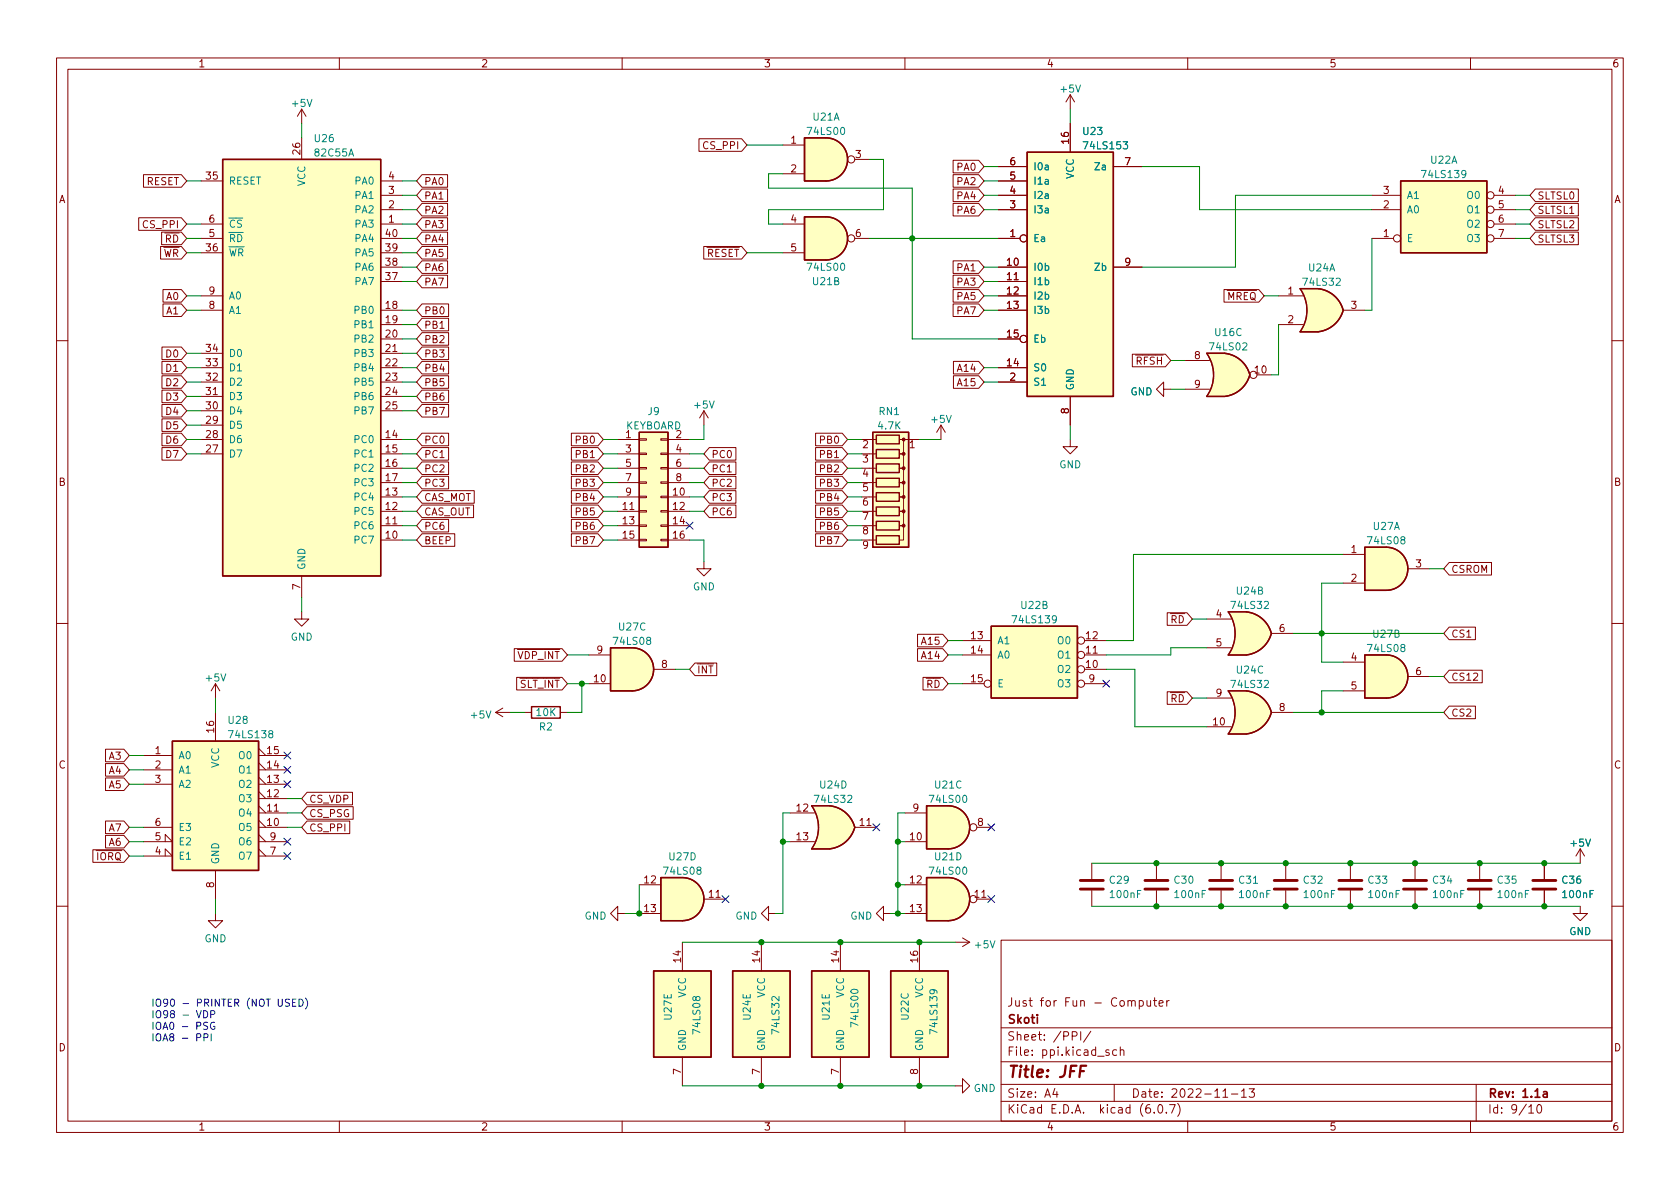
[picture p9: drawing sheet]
<svg xmlns="http://www.w3.org/2000/svg" width="297mm" height="210mm" viewBox="0 0 297 210" stroke-linecap="round" stroke-linejoin="round" font-family="sans-serif">
<g fill="none" stroke="#840000" stroke-width=".18">
<path d="M10 10.2h277v190.1h-277zM12 12.2h273v186.1h-273zM53.3 19.3v2.5M53.3 19.3l-.7 1.3M53.3 19.3l.8 1.3M60 10.2v2M110 10.2v2M160 10.2v2M189.2 16.8l-.7 1.2M189.2 16.8v2.5M189.2 16.8l.8 1.2M210 10.2v2"/>
<path d="M260 10.2v2M24.5 38.5h7.6l.9 1.1-.9 1.1h-7.6zM25.4 30.9h6.7l.9 1.1-.9 1.1h-6.7zM35.6 39.6h3.8M35.6 32h3.8M53.3 24.4v3.8M67.3 39.6h3.8M67.3 37.1h3.8M67.3 34.5h3.8M67.3 32h3.8M74.6 38.5h4.5v2.2h-4.5l-.9-1.1zM74.6 36h4.5v2.2h-4.5l-.9-1.1z"/>
<path d="M74.6 33.4h4.5v2.2h-4.5l-.9-1.1zM74.6 30.9h4.5v2.2h-4.5l-.9-1.1zM123.6 24.5h7.5l1 1.1-1 1.2h-7.5zM138.4 39.6h3.8M138.4 25.6h3.8M138.4 30.7h3.8M151.1 28.2h2.6M168.5 36h4.5l1 1.1-1 1.1h-4.5zM168.5 30.9h4.5l1 1.1-1 1.1h-4.5zM168.5 33.4h4.5l1 1.1-1 1.1h-4.5zM168.5 28.3h4.5l1 1.2-1 1.1h-4.5zM176.5 37.1h5.1"/>
<path d="M176.5 34.5h5.1M176.5 32h5.1M176.5 29.5h5.1M189.2 21.8v5.1M196.8 29.5h5.1M242.6 37.1h5M242.6 34.5h5M264.2 39.6h3.8M264.2 37.1h3.8M264.2 34.5h3.8M271.5 33.4h7.6v2.2h-7.6l-1-1.1zM271.5 38.5h7.6v2.2h-7.6l-1-1.1z"/>
<path d="M271.5 36h7.6v2.2h-7.6l-1-1.1zM28.4 43.6h3.7l.9 1.1-.9 1.1h-3.7zM28.6 41h3.5l.9 1.2-.9 1.1h-3.5zM28.8 53.7h3.3l.9 1.2-.9 1.1h-3.3zM28.8 51.2h3.3l.9 1.1-.9 1.1h-3.3zM35.6 52.3h3.8M35.6 54.9h3.8M35.6 44.7h3.8M35.6 42.2h3.8M67.3 57.4h3.8M67.3 54.9h3.8M67.3 59.9h3.8"/>
<path d="M67.3 44.7h3.8M67.3 49.8h3.8M67.3 47.2h3.8M67.3 42.2h3.8M74.6 58.8h4.7v2.2h-4.7l-.9-1.1zM74.6 41h4.5v2.3h-4.5l-.9-1.1zM74.6 56.3h4.7v2.2h-4.7l-.9-1.1zM74.6 53.7h4.7v2.3h-4.7l-.9-1.1zM74.6 46.1h4.5v2.2h-4.5l-.9-1.1zM74.6 43.6h4.5v2.2h-4.5l-.9-1.1zM74.6 48.7h4.5v2.2h-4.5l-.9-1.1zM124.4 43.6h6.7l1 1.1-1 1.1h-6.7z"/>
<path d="M138.4 44.7h3.8M151.1 42.2h2.6M168.5 51.2h4.5l1 1.1-1 1.1h-4.5zM168.5 48.7h4.5l1 1.1-1 1.1h-4.5zM168.5 53.7h4.5l1 1.2-1 1.1h-4.5zM168.5 46.1h4.5l1 1.1-1 1.1h-4.5zM176.5 52.3h5.1M176.5 54.9h5.1M176.5 59.9h3.8M176.5 49.8h5.1M176.5 47.2h5.1M176.5 42.2h3.8"/>
<path d="M196.8 47.2h5.1M216.4 51.2h6.2l.9 1.1-.9 1.1h-6.2zM226.1 52.3h4.3M226.1 57.4h4.3M233 51h-3.1a6.6 6.6 0 0 1 0 7.7h3.1M237.5 54.9h3.8M242.6 42.2h3.8M264.2 42.2h3.8M271.5 41h7.6v2.3h-7.6l-1-1.1zM10 60.2h2M28.6 66.4h3.5l.9 1.2-.9 1.1h-3.5zM28.6 71.5h3.5l.9 1.1-.9 1.1h-3.5z"/>
<path d="M28.6 63.9h3.5l.9 1.1-.9 1.1h-3.5zM28.6 69h3.5l.9 1.1-.9 1.1h-3.5zM28.6 61.4h3.5l.9 1.1-.9 1.1h-3.5zM28.6 76.6h3.5l.9 1.1-.9 1.1h-3.5zM28.6 74.1h3.5l.9 1.1-.9 1.1h-3.5zM28.6 79.1h3.5l.9 1.2-.9 1.1h-3.5zM35.6 77.7h3.8M35.6 62.5h3.8M35.6 65h3.8M35.6 67.6h3.8M35.6 70.1h3.8M35.6 72.6h3.8"/>
<path d="M35.6 75.2h3.8M67.3 77.7h3.8M67.3 62.5h3.8M67.3 65h3.8M67.3 67.6h3.8M67.3 70.1h3.8M67.3 72.6h3.8M74.6 71.5h4.7v2.2h-4.7l-.9-1.1zM74.6 79.1h4.7v2.3h-4.7l-.9-1.1zM74.6 61.4h4.7v2.2h-4.7l-.9-1.1zM74.6 63.9h4.7v2.2h-4.7l-.9-1.1zM74.6 66.4h4.7v2.3h-4.7l-.9-1.1z"/>
<path d="M74.6 69h4.7v2.2h-4.7l-.9-1.1zM74.6 76.6h4.7v2.2h-4.7l-.9-1.1zM101 79.1h4.7l1 1.2-1 1.1h-4.7zM101 76.6h4.7l1 1.1-1 1.1h-4.7zM109.2 77.7h3.8M113 77.6h1.3v.2h-1.3zM116.8 77.6h1.3v.2h-1.3zM118.1 77.7h3.8M124.5 72.6l-.8 1.3M124.5 72.6v2.6M124.5 72.6l.7 1.3M125.4 79.1h4.7v2.3h-4.7l-.9-1.1z"/>
<path d="M144.2 79.1h4.7l1 1.2-1 1.1h-4.7zM144.2 76.6h4.7l1 1.1-1 1.1h-4.7zM153.7 77.7h1.2M159 77.7h.8v2.6h-.8h.8v2.5h-.8h.8v2.5h-.8h.8v2.6h-.8h.8v2.5h-.8h.8v2.6h-.8h.8v2.5h-.8M160 77.7h2.6M166.4 75.2l-.8 1.2M166.4 75.2v2.5M166.4 75.2l.7 1.2M168.6 63.9h4.4l1 1.1-1 1.1h-4.4zM168.6 66.4h4.4l1 1.2-1 1.1h-4.4zM176.5 65h5.1M176.5 67.6h5.1"/>
<path d="M189.2 77.7v1.3h1.3l-1.3 1.3-1.2-1.3h1.2M189.2 70.1v5.1M200.2 62.6h5.9l.9 1.1-.9 1.2h-5.9zM205.7 68.8v-1.2l-1.2 1.2 1.2 1.3v-1.3h1.3M209.5 63.7h4.4M209.5 68.8h4.4M216.5 62.5h-3.1a6.6 6.6 0 0 1 0 7.6h3.1M222.2 66.3h2.6M285 60.2h2M35.6 80.3h3.8M67.3 87.9h3.8M67.3 90.4h3.8"/>
<path d="M67.3 93h3.8M67.3 95.5h3.8M67.3 80.3h3.8M67.3 82.8h3.8M67.3 85.3h3.8M74.6 86.8h9.3v2.2h-9.3l-.9-1.1zM74.6 89.3h9.1v2.2h-9.1l-.9-1.1zM74.6 81.7h4.7v2.2h-4.7l-.9-1.1zM74.6 91.8h4.7v2.3h-4.7l-.9-1.1zM74.6 84.2h4.7v2.2h-4.7l-.9-1.1zM74.6 94.4h5.8v2.2h-5.8l-.9-1.1zM101 91.8h4.7l1 1.2-1 1.1h-4.7z"/>
<path d="M101 94.4h4.7l1 1.1-1 1.1h-4.7zM101 81.7h4.7l1 1.1-1 1.1h-4.7zM101 89.3h4.7l1 1.1-1 1.1h-4.7zM101 84.2h4.7l1 1.1-1 1.1h-4.7zM101 86.8h4.7l1 1.1-1 1.1h-4.7zM109.2 87.9h3.8M109.2 90.4h3.8M109.2 93h3.8M109.2 95.5h3.8M109.2 80.3h3.8M109.2 82.8h3.8M109.2 85.3h3.8"/>
<path d="M113 95.4h1.3v.2h-1.3zM113 92.8h1.3v.3h-1.3zM113 90.3h1.3v.2h-1.3zM113 87.8h1.3v.2h-1.3zM113 85.2h1.3v.3h-1.3zM113 82.7h1.3v.2h-1.3zM113 80.1h1.3v.3h-1.3zM116.8 95.4h1.3v.2h-1.3zM116.8 92.8h1.3v.3h-1.3zM116.8 90.3h1.3v.2h-1.3zM116.8 87.8h1.3v.2h-1.3zM116.8 85.2h1.3v.3h-1.3z"/>
<path d="M116.8 82.7h1.3v.2h-1.3zM116.8 80.1h1.3v.3h-1.3zM118.1 87.9h3.8M118.1 90.4h3.8M118.1 93h3.8M118.1 95.5h3.8M118.1 80.3h3.8M118.1 82.8h3.8M118.1 85.3h3.8M124.5 99.3v1.3h1.2l-1.2 1.2-1.3-1.2h1.3M125.4 89.3h4.7v2.2h-4.7l-.9-1.1zM125.4 84.2h4.7v2.2h-4.7l-.9-1.1z"/>
<path d="M125.4 81.7h4.7v2.2h-4.7l-.9-1.1zM125.4 86.8h4.7v2.2h-4.7l-.9-1.1zM144.2 94.4h4.7l1 1.1-1 1.1h-4.7zM144.2 81.7h4.7l1 1.1-1 1.1h-4.7zM144.2 89.3h4.7l1 1.1-1 1.1h-4.7zM144.2 91.8h4.7l1 1.2-1 1.1h-4.7zM144.2 86.8h4.7l1 1.1-1 1.1h-4.7zM144.2 84.2h4.7l1 1.1-1 1.1h-4.7zM153.7 87.9h1.2M153.7 90.4h1.2M153.7 93h1.2M153.7 95.5h1.2"/>
<path d="M153.7 80.3h1.2M153.7 82.8h1.2M153.7 85.3h1.2M237.5 98h3.8M256.2 99.5h7.5v2.2h-7.5l-.9-1.1zM10 110.2h2M53.3 108.2v1.3h1.3l-1.3 1.2-1.2-1.2h1.2M53.3 101.8v3.9M90.9 114.7h8.5l.9 1.1-.9 1.1h-8.5zM91.3 119.8h8.1l.9 1.1-.9 1.1h-8.1zM104.1 115.8h3.8M115.6 118.4h3.8"/>
<path d="M122.9 117.2h3.8v2.3h-3.8l-1-1.1zM162.2 112.2h4.5l.9 1.1-.9 1.1h-4.5zM162.2 114.7h4.5l.9 1.1-.9 1.1h-4.5zM163.2 119.8h3.5l.9 1.1-.9 1.1h-3.5zM170.2 115.8h5.1M170.2 113.3h5.1M191.8 118.4h3.8M191.8 115.8h3.8M191.8 113.3h3.8M206.4 108.4h3.5l.9 1.1-.9 1.1h-3.5zM213.4 109.5h4.3M213.4 114.5h4.3"/>
<path d="M220.3 108.2h-3.1a6.6 6.6 0 0 1 0 7.6h3.1M224.8 112h3.8M237.5 117.1h3.8M237.5 103.1h3.8M248.9 119.6h3.8M248.9 100.6h3.8M256.2 118.5h5.9v2.2h-5.9l-.9-1.1zM256.2 110.9h4.7v2.2h-4.7l-.9-1.1zM285 110.2h2M18.7 135h3.2l1 1.1-1 1.1h-3.2zM18.7 132.5h3.2l1 1.1-1 1.1h-3.2zM18.7 137.6h3.2l1 1.1-1 1.1h-3.2z"/>
<path d="M25.4 133.6h5.1M25.4 138.7h5.1M25.4 136.1h5.1M38.1 120.9l-.8 1.3M38.1 120.9v2.5M38.1 126v5.1M38.1 120.9l.8 1.3M45.7 133.6h5.1M45.7 139.9l1.3 1.3M45.7 138.7h5.1M45.7 137.4l1.3 1.3M45.7 136.1h5.1"/>
<path d="M45.7 134.9l1.3 1.2M45.7 132.3l1.3 1.3M87.6 126h2.6M87.6 126l1.3 .7M88.9 125.2l-1.3 .8M92.7 126h1.3M99.1 126h1.2M104.1 120.9h3.8M170.2 120.9h3.8M191.8 120.9h3.8M206.4 122.3h3.5l.9 1.1-.9 1.1h-3.5zM213.4 128.5h4.3"/>
<path d="M213.4 123.4h4.3M220.3 122.2h-3.1a6.6 6.6 0 0 1 0 7.6h3.1M224.8 126h3.8M237.5 122.2h3.8M256.2 124.9h4.7v2.2h-4.7l-.9-1.1zM16.4 150.3h5.5l1 1.1-1 1.1h-5.5zM18.7 147.7h3.2l1 1.1-1 1.1h-3.2zM18.7 145.2h3.2l1 1.1-1 1.1h-3.2zM25.4 151.4h5.1l-1.3-1.3v1.3M25.4 148.8h5.1l-1.3-1.2v1.2M25.4 146.3h5.1M38.1 153.9v5.1"/>
<path d="M45.7 148.8h5.1M45.7 146.3h5.1M45.7 143.8h5.1M45.7 145l1.3 1.3M45.7 142.5l1.3 1.3M45.7 141.2h5.1M45.7 151.4h5.1M45.7 150.1l1.3 1.3M45.7 147.6l1.3 1.2M54.3 140.1h8v2.2h-8l-1-1.1zM54.3 145.2h7.5v2.2h-7.5l-1-1.1zM54.3 142.6h8.1v2.3h-8.1l-1-1.1z"/>
<path d="M113 156.5h3.8M124.5 159h3.8M139.7 148.8h4.3M139.7 143.8h4.3M146.7 142.5h-3.2a6.6 6.6 0 0 1 0 7.6h3.2M151.1 146.3h3.8M160 156.5h3.8M160 148.8h3.8M160 143.8h3.8M172.7 159h2.6M172.7 146.3h2.6M193 152.6v2.8"/>
<path d="M193 157.5v2.8M204.5 152.6v2.8M204.5 157.5v2.8M215.9 152.6v2.8M215.9 157.5v2.8M227.3 152.6v2.8M227.3 157.5v2.8M238.8 152.6v2.8M238.8 157.5v2.8M250.2 152.6v2.8M250.2 157.5v2.8M261.6 152.6v2.8"/>
<path d="M261.6 157.5v2.8M273 152.6v2.8M273 157.5v2.8M279.4 150.1l-.8 1.3M279.4 150.1v2.5M279.4 150.1l.8 1.3M10 160.2h2M38.1 161.5v1.3h1.3l-1.3 1.3-1.3-1.3h1.3M109.2 161.5v-1.2l-1.3 1.2 1.3 1.3v-1.3h1.3M113 161.5h3.8M120.6 166.6v5.1M134.6 166.6v5.1"/>
<path d="M135.9 161.5v-1.2l-1.3 1.2 1.3 1.3v-1.3h1.3M148.6 166.6v5.1M156.2 161.5v-1.2l-1.3 1.2 1.3 1.3v-1.3h1.3M160 161.5h3.8M162.6 166.6v5.1M168.9 166.6h2.5M170.2 165.9l1.2 .7M171.4 166.6l-1.2 .8M177 166.3h108v32h-108zM201.4 177l.5-.1 .2 .3v.4l-.1 .3h-.6M201.4 176.9v1.5M202.8 176.9l.1 1h.3l.2-.1"/>
<path d="M203.4 176.9v1M203.9 176.9h.6M204.1 176.4v1.3l.4 .2M204.9 177.4l.7-.1v-.3l-.5-.1-.2 .2 .1 .8h.6M206.3 176.9v1M206.7 176.9l-.3 .1-.1 .2M279.4 160.3v1.2h1.3l-1.3 1.3-1.3-1.3h1.3M285 160.2h2M60 198.3v2M110 198.3v2M120.6 186.9v5.1M134.6 186.9v5.1"/>
<path d="M148.6 186.9v5.1M160 198.3v2M162.6 186.9v5.1M168.9 192h1.3v-1.3l1.2 1.3-1.2 1.3v-1.3M177 194.8h108M177 191.8h108M177 187.8h108M177 181.8h108M186.5 192.5l-.4 1h1M186.9 193v1M189.6 183.2l.7-.1 .1-.2v-.3l-.3-.2h-.5v1.5M191.1 182.4v1.5"/>
<path d="M192.9 182.4l-1.3 1.9M196.1 185.7l-.4-.1-.2 .2 .1 .3 .5 .1v.4h-.6M197 191.8v3M197.4 185.7l-.4-.1-.3 .3v.4l.2 .3h.5M198.1 185.8l.2-.2 .3 .1 .1 .9M198.1 185.1v1.5M204.1 196.7v.1M204.9 195.4l.2-.1a.81 .81 0 0 1 .6 .7 .81 .81 0 0 1-.3 .8h-.2a.81 .81 0 0 1-.6-.6 .81 .81 0 0 1 .3-.8zM206.2 196.7v.1M206.8 195.3h1l-.7 1.5M208.2 195.1a1.72 1.72 0 0 1 0 2.3M210 198.3v2"/>
<path d="M216.2 194h.9M217.7 193.5h1.2M219.5 193l.4-.5v1.5M219.5 194h.9M220.9 192.5h.9l-.5 .6 .4 .1v.7l-.2 .1h-.4l-.2-.1M260 198.3v2M261 191.8v6.5M270.3 195.8l.4-.5v1.5M270.3 196.8h.9M271.9 195.4l.2-.1a.81 .81 0 0 1 .6 .7 .81 .81 0 0 1-.3 .8h-.2a.81 .81 0 0 1-.6-.6 .81 .81 0 0 1 .3-.8z"/>
<circle cx="150.5" cy="28.2" r=".63"/>
<circle cx="263.5" cy="34.5" r=".63"/>
<circle cx="263.5" cy="39.6" r=".63"/>
<circle cx="263.5" cy="37.1" r=".63"/>
<circle cx="150.5" cy="42.2" r=".63"/>
<circle cx="181" cy="59.9" r=".63"/>
<circle cx="181" cy="42.2" r=".63"/>
<circle cx="247" cy="42.2" r=".63"/>
<circle cx="263.5" cy="42.2" r=".63"/>
<circle cx="221.6" cy="66.3" r=".63"/>
<circle cx="191.1" cy="115.8" r=".63"/>
<circle cx="191.1" cy="118.4" r=".63"/>
<circle cx="191.1" cy="113.3" r=".63"/>
<circle cx="174.6" cy="120.9" r=".63"/>
<circle cx="191.1" cy="120.9" r=".63"/>
<circle cx="172.1" cy="159" r=".63"/>
<circle cx="172.1" cy="146.3" r=".63"/>
</g>
<path d="M272.9 193.1h.6l.1 .9M273.6 193.4l-.5 .1a.29 .29 0 0 0-.3 .2 .29 .29 0 0 0 .3 .3h.5" fill="none" stroke="#840000" stroke-width=".3"/>
<path d="M192 188.5h-.9l-.3 2" fill="none" stroke="#840000" stroke-width=".4"/>
<g fill="#ffffc2" stroke="#ffffc2" stroke-width=".18">
<path d="M219.8 110.7l5 1.3a5.2 5.2 0 0 1-4.4 3.8z"/>
<path d="M217.2 115.8h3.1z"/>
<path d="M217.2 108.2h3.1z"/>
<path d="M217.2 108.2h3.1v7.6h-3.1a6.7 6.7 0 0 0 0-7.6z"/>
<path d="M220.4 108.2a5.1 5.1 0 0 1 4.4 3.8l-5 1.3z"/>
<path d="M216 64.9l5 1.4a5.2 5.2 0 0 1-4.4 3.8z"/>
<path d="M213.4 70.1h3.1z"/>
<path d="M213.4 62.5h3.1z"/>
<path d="M213.4 62.5h3.1v7.6h-3.1a6.7 6.7 0 0 0 0-7.6z"/>
<path d="M216.6 62.5a5.1 5.1 0 0 1 4.4 3.8l-5 1.3z"/>
<path d="M232.5 53.5l5 1.4a5.2 5.2 0 0 1-4.4 3.8z"/>
<path d="M229.9 58.7h3.1z"/>
<path d="M229.9 51h3.1z"/>
<path d="M229.9 51h3.1v7.7h-3.1a6.7 6.7 0 0 0 0-7.7z"/>
<path d="M233.1 51a5.1 5.1 0 0 1 4.4 3.9l-5 1.3z"/>
<path d="M157.5 171.7h10.1v15.2h-10.1z"/>
<path d="M167.6 155.2a3.8 3.8 0 0 1 3.9 3.8 3.8 3.8 0 0 1-3.9 3.8z"/>
<path d="M163.8 155.2h3.8v7.6h-3.8z"/>
<path d="M167.6 142.5a3.8 3.8 0 0 1 3.9 3.8 3.8 3.8 0 0 1-3.9 3.8z"/>
<path d="M163.8 142.5h3.8v7.6h-3.8z"/>
<path d="M175.3 110.7h15.2v12.7h-15.2z"/>
<path d="M113 76.4h5.1v20.4h-5.1z"/>
<path d="M39.4 28.2h27.9v73.6h-27.9z"/>
<path d="M245.1 115.8a3.8 3.8 0 0 1 3.8 3.8 3.8 3.8 0 0 1-3.8 3.8z"/>
<path d="M241.3 115.8h3.8v7.6h-3.8z"/>
<path d="M146.1 144.9l5 1.4a5.2 5.2 0 0 1-4.4 3.8z"/>
<path d="M143.5 150.1h3.2z"/>
<path d="M143.5 142.5h3.2z"/>
<path d="M143.5 142.5h3.2v7.6h-3.2a6.7 6.7 0 0 0 0-7.6z"/>
<path d="M146.7 142.5a5.1 5.1 0 0 1 4.4 3.8l-4.9 1.3z"/>
<path d="M146.1 38.3a3.8 3.8 0 0 1 3.8 3.9 3.8 3.8 0 0 1-3.8 3.8z"/>
<path d="M142.2 38.3h3.8v7.7h-3.8z"/>
<path d="M146.1 24.4a3.8 3.8 0 0 1 3.8 3.8 3.8 3.8 0 0 1-3.8 3.8z"/>
<path d="M142.2 24.4h3.8v7.6h-3.8z"/>
<path d="M129.5 171.7h10.2v15.2h-10.2z"/>
<path d="M115.6 171.7h10.1v15.2h-10.1z"/>
<path d="M143.5 171.7h10.2v15.2h-10.2z"/>
<path d="M245.1 96.8a3.8 3.8 0 0 1 3.8 3.8 3.8 3.8 0 0 1-3.8 3.8z"/>
<path d="M241.3 96.8h3.8v7.6h-3.8z"/>
<path d="M120.7 155.2a3.8 3.8 0 0 1 3.8 3.8 3.8 3.8 0 0 1-3.8 3.8z"/>
<path d="M116.8 155.2h3.8v7.6h-3.8z"/>
<path d="M154.3 76.4h6.4v20.4h-6.4z"/>
<path d="M219.8 124.6l5 1.4a5.2 5.2 0 0 1-4.4 3.8z"/>
<path d="M217.2 129.8h3.1z"/>
<path d="M217.2 122.2h3.1z"/>
<path d="M217.2 122.2h3.1v7.6h-3.1a6.7 6.7 0 0 0 0-7.6z"/>
<path d="M220.4 122.2a5.1 5.1 0 0 1 4.4 3.8l-5 1.3z"/>
<path d="M181.6 26.9h15.2v43.2h-15.2z"/>
<path d="M30.5 131.1h15.2v22.8h-15.2z"/>
<path d="M111.8 114.5a3.8 3.8 0 0 1 3.8 3.9 3.8 3.8 0 0 1-3.8 3.8z"/>
<path d="M107.9 114.5h3.9v7.7h-3.9z"/>
<path d="M247.6 32h15.3v12.7h-15.3z"/>
</g>
<g fill="none" stroke="#840000" stroke-width=".25">
<path d="M39.4 28.2h27.9v73.6h-27.9zM142.2 38.3h3.9a3.8 3.8 0 0 1 3.8 3.9 3.8 3.8 0 0 1-3.8 3.8h-3.9zM142.2 24.4h3.9a3.8 3.8 0 0 1 3.8 3.8 3.8 3.8 0 0 1-3.8 3.8h-3.9zM181.6 26.9h15.2v43.2h-15.2zM247.6 32h15.3v12.7h-15.3zM233 51l-3.1 .1a6.6 6.6 0 0 1 0 7.6h3.1M233.1 51a5.1 5.1 0 0 1 4.4 3.9 5.2 5.2 0 0 1-4.4 3.8M113 76.4h5.1v20.4h-5.1zM154.3 76.4h6.4v20.4h-6.4zM154.9 77h4.1v1.5h-4.1zM154.9 79.5h4.1v1.5h-4.1zM213.4 62.5h3.2a5.1 5.1 0 0 1 4.4 3.8 5.2 5.2 0 0 1-4.4 3.8h-3.2a6.6 6.6 0 0 0 0-7.6"/>
<path d="M154.9 82h4.1v1.6h-4.1zM154.9 84.6h4.1v1.5h-4.1zM154.9 87.1h4.1v1.5h-4.1zM154.9 89.7h4.1v1.5h-4.1zM154.9 92.2h4.1v1.5h-4.1zM154.9 94.7h4.1v1.6h-4.1zM241.3 96.8h3.8a3.8 3.8 0 0 1 3.8 3.8 3.8 3.8 0 0 1-3.8 3.8h-3.8zM111.8 114.5h-3.9v7.7h3.9M111.8 114.5a3.8 3.8 0 0 1 3.8 3.9 3.8 3.8 0 0 1-3.8 3.8M175.3 110.7h15.2v12.7h-15.2zM217.2 108.2h3.2a5.1 5.1 0 0 1 4.4 3.8 5.2 5.2 0 0 1-4.4 3.8h-3.2a6.6 6.6 0 0 0 0-7.6zM241.3 115.8h3.8a3.8 3.8 0 0 1 3.8 3.8 3.8 3.8 0 0 1-3.8 3.8h-3.8z"/>
<path d="M30.5 131.1h15.2v22.8h-15.2zM94 125h5.1v2h-5.1zM217.2 122.2h3.2a5.1 5.1 0 0 1 4.4 3.8 5.2 5.2 0 0 1-4.4 3.8h-3.2a6.6 6.6 0 0 0 0-7.6zM116.8 155.2h3.9a3.8 3.8 0 0 1 3.8 3.8 3.8 3.8 0 0 1-3.8 3.8h-3.9zM146.7 142.5h-3.2a6.6 6.6 0 0 1 0 7.6h3.2M146.7 142.5a5.1 5.1 0 0 1 4.4 3.8 5.2 5.2 0 0 1-4.4 3.8M163.8 155.2h3.8a3.8 3.8 0 0 1 3.9 3.8 3.8 3.8 0 0 1-3.9 3.8h-3.8zM163.8 142.5h3.8a3.8 3.8 0 0 1 3.9 3.8 3.8 3.8 0 0 1-3.9 3.8h-3.8zM115.6 171.7h10.1v15.2h-10.1zM129.5 171.7h10.2v15.2h-10.2zM143.5 171.7h10.2v15.2h-10.2zM157.5 171.7h10.1v15.2h-10.1z"/>
</g>
<g fill="none" stroke="#840000" stroke-width=".51">
<path d="M191 157.2h4.1M191 155.7h4.1M202.4 157.2h4.1M202.4 155.7h4.1M213.9 157.2h4M213.9 155.7h4M225.3 157.2h4.1M225.3 155.7h4.1M236.7 157.2h4.1M236.7 155.7h4.1M248.2 157.2h4M248.2 155.7h4"/>
<path d="M259.6 157.2h4.1M259.6 155.7h4.1M271 157.2h4.1M271 155.7h4.1"/>
</g>
<g fill="#840000" stroke="#840000" stroke-width=".18">
<circle cx="159.8" cy="77.7" r=".25"/>
<circle cx="159.8" cy="80.3" r=".25"/>
<circle cx="159.8" cy="82.8" r=".25"/>
<circle cx="159.8" cy="85.3" r=".25"/>
<circle cx="159.8" cy="87.9" r=".25"/>
<circle cx="159.8" cy="90.4" r=".25"/>
<circle cx="159.8" cy="93" r=".25"/>
</g>
<path d="M36 178.7a.64 .64 0 0 1 .7 .7 .64 .64 0 0 1-.7 .6zM37.3 179.4l.6-.1 .1-.2-.1-.3-.6-.1v1.3M51.2 176.7h-.5l-.2 .1v.4l.6 .2 .1 .3-.3 .2h-.4M51.7 177.3h.4M52.3 176.7h-.6v1.2h.6M52.9 176.7a.64 .64 0 0 1 .7 .6 .64 .64 0 0 1-.7 .6zM54 176.5a1.46 1.46 0 0 1 0 1.9M36.1 183.5l.6-.1 .1-.2-.1-.3-.6-.1v1.3M36.7 180.8h-.5l-.2 .2 .1 .3 .6 .2v.4l-.2 .1h-.5M37.3 182.8v1.3M37.9 180.8a.59 .59 0 0 0-.7 .6 .59 .59 0 0 0 .7 .6l.1-.5h-.2" fill="none" stroke="#0000c2" stroke-width=".18"/>
<g fill="none" stroke="#008400" stroke-width=".18">
<path d="M189.2 19.3v2.5M33 39.6h2.6M33 32h2.6M53.3 21.8v2.6M71.1 34.5h2.6M71.1 37.1h2.6M71.1 39.6h2.6M71.1 32h2.6M132.1 25.6h6.3M138.4 30.7h-2.5v2.6h25.4v26.6h15.2M153.7 28.2h2.5v8.9h-20.3v2.5h2.5M174 34.5h2.5"/>
<path d="M174 37.1h2.5M174 32h2.5M174 29.5h2.5M201.9 29.5h10.2v7.6h30.5M242.6 34.5h-24.2v12.7h-16.5M268 34.5h2.5M268 37.1h2.5M268 39.6h2.5M33 54.9h2.6M33 42.2h2.6M33 44.7h2.6M33 52.3h2.6"/>
<path d="M71.1 54.9h2.6M71.1 42.2h2.6M71.1 44.7h2.6M71.1 47.2h2.6M71.1 49.8h2.6M71.1 59.9h2.6M71.1 57.4h2.6M132.1 44.7h6.3M153.7 42.2h22.8M174 54.9h2.5M174 47.2h2.5M174 49.8h2.5"/>
<path d="M174 52.3h2.5M223.5 52.3h2.6M226.1 57.4v8.9h-1.3M242.6 42.2v12.7h-1.3M268 42.2h2.5M33 77.7h2.6M33 67.6h2.6M33 65h2.6M33 62.5h2.6M33 75.2h2.6M33 70.1h2.6M33 72.6h2.6"/>
<path d="M71.1 77.7h2.6M71.1 67.6h2.6M71.1 65h2.6M71.1 62.5h2.6M71.1 70.1h2.6M71.1 72.6h2.6M106.7 77.7h2.5M124.5 75.2v2.5h-2.6M149.9 77.7h2.5M162.6 77.7h3.8M174 67.6h2.5M174 65h2.5"/>
<path d="M189.2 75.2v2.5M207 68.8h2.5M207 63.7h2.5M33 80.3h2.6M71.1 95.5h2.6M71.1 93h2.6M71.1 87.9h2.6M71.1 90.4h2.6M71.1 85.3h2.6M71.1 82.8h2.6M71.1 80.3h2.6M106.7 95.5h2.5"/>
<path d="M106.7 93h2.5M106.7 87.9h2.5M106.7 90.4h2.5M106.7 85.3h2.5M106.7 82.8h2.5M106.7 80.3h2.5M121.9 95.5h2.6v3.8M121.9 87.9h2.6M121.9 90.4h2.6M121.9 85.3h2.6M121.9 82.8h2.6M121.9 80.3h2.6"/>
<path d="M149.9 95.5h2.5M149.9 93h2.5M149.9 87.9h2.5M149.9 90.4h2.5M149.9 85.3h2.5M149.9 82.8h2.5M149.9 80.3h2.5M237.5 98h-37.1v15.3h-4.8M53.3 105.7v2.5M100.3 115.8h3.8M119.4 118.4h2.5M167.6 113.3h2.6"/>
<path d="M167.6 115.8h2.6M195.6 118.4h5.1v10.1h12.7M210.8 109.5h2.6M213.4 114.5h-6.4v1.3h-11.4M228.6 112h26.7M237.5 103.1h-3.8v14h3.8M252.7 119.6h2.6M252.7 100.6h2.6M22.9 136.1h2.5M22.9 133.6h2.5M22.9 138.7h2.5M38.1 123.4v2.6"/>
<path d="M90.2 126h2.5M100.3 120.9h3.8M102.9 120.9v5.1h-2.6M167.6 120.9h2.6M210.8 123.4h2.6M228.6 126h26.7M237.5 122.2h-3.8v3.8M22.9 148.8h2.5M22.9 146.3h2.5M22.9 151.4h2.5M38.1 159v2.5M50.8 143.8h2.5"/>
<path d="M50.8 141.2h2.5M50.8 146.3h2.5M113 156.5v5h-2.5M138.4 148.8h1.3M139.7 143.8h-1.3v17.7h-1.2M158.7 148.8h1.3M158.7 156.5h1.3M160 143.8h-1.3v17.7M193 152.6h86.4M120.6 166.6h48.3M157.5 161.5h2.5M193 160.3h86.4"/>
<path d="M120.6 192h48.3"/>
</g>
<g fill="none" stroke="#000084" stroke-width=".18">
<path d="M121.3 92.3l1.2 1.3M122.5 92.3l-1.2 1.3M50.2 138.1l1.2 1.2M50.2 133l1.2 1.2M50.2 135.5l1.2 1.2M51.4 138.1l-1.2 1.2M51.4 133l-1.2 1.2M51.4 135.5l-1.2 1.2M195 120.3l1.2 1.2M196.2 120.3l-1.2 1.2M50.2 148.2l1.2 1.2M50.2 150.8l1.2 1.2"/>
<path d="M51.4 148.2l-1.2 1.2M51.4 150.8l-1.2 1.2M127.7 158.4l1.2 1.2M128.9 158.4l-1.2 1.2M154.3 145.7l1.2 1.2M155.5 145.7l-1.2 1.2M174.7 158.4l1.2 1.2M174.7 145.7l1.2 1.2M175.9 158.4l-1.2 1.2M175.9 145.7l-1.2 1.2"/>
</g>
<g fill="#008400" stroke="#008400" stroke-width=".18">
<circle cx="215.9" cy="160.3" r=".46"/>
<circle cx="215.9" cy="152.6" r=".46"/>
<circle cx="227.3" cy="160.3" r=".46"/>
<circle cx="158.7" cy="161.5" r=".46"/>
<circle cx="204.5" cy="152.6" r=".46"/>
<circle cx="204.5" cy="160.3" r=".46"/>
<circle cx="233.7" cy="112" r=".46"/>
<circle cx="161.3" cy="42.2" r=".46"/>
<circle cx="250.2" cy="152.6" r=".46"/>
<circle cx="250.2" cy="160.3" r=".46"/>
<circle cx="238.8" cy="152.6" r=".46"/>
<circle cx="227.3" cy="152.6" r=".46"/>
<circle cx="261.6" cy="160.3" r=".46"/>
<circle cx="261.6" cy="152.6" r=".46"/>
<circle cx="273" cy="160.3" r=".46"/>
<circle cx="233.7" cy="126" r=".46"/>
<circle cx="273" cy="152.6" r=".46"/>
<circle cx="238.8" cy="160.3" r=".46"/>
<circle cx="158.7" cy="148.8" r=".46"/>
<circle cx="138.4" cy="148.8" r=".46"/>
<circle cx="158.7" cy="156.5" r=".46"/>
<circle cx="162.6" cy="166.6" r=".46"/>
<circle cx="162.6" cy="192" r=".46"/>
<circle cx="148.6" cy="192" r=".46"/>
<circle cx="134.6" cy="166.6" r=".46"/>
<circle cx="113" cy="161.5" r=".46"/>
<circle cx="148.6" cy="166.6" r=".46"/>
<circle cx="102.9" cy="120.9" r=".46"/>
<circle cx="134.6" cy="192" r=".46"/>
</g>
<text font-size="2.8" fill="#840000" x="178" y="190.6">Title: JFF</text>
<g font-size="2.1" fill="#840000">
<text x="178" y="178">Just for Fun - Computer</text>
<text x="178" y="184">Sheet: /PPI/</text>
<text x="178" y="181">Skoti</text>
<text x="178" y="186.7">File: ppi.kicad_sch</text>
<text x="178" y="196.9">KiCad E.D.A. kicad (6.0.7)</text>
<text x="178" y="194.1">Size: A4</text>
<text x="200" y="194.1">Date: 2022-11-13</text>
<text x="263" y="194.1">Rev: 1.1a</text>
<text x="263" y="196.9">Id: 9/10</text>
</g>
<g font-size="1.8" fill="#840000">
<text x="35" y="11.9">1</text>
<text x="85" y="11.9">2</text>
<text x="135" y="11.9">3</text>
<text x="185" y="11.9">4</text>
<text x="235" y="11.9">5</text>
<text x="285" y="11.9">6</text>
<text x="53.1" y="27.3" transform="rotate(-90 53.1 27.3)">26</text>
<text x="124.5" y="26.4">CS_PPI</text>
<text x="139.8" y="25.4">1</text>
<text x="151.3" y="27.9">3</text>
<text x="178.6" y="29.2">6</text>
<text x="189" y="25.4" transform="rotate(-90 189 25.4)">16</text>
<text x="198.9" y="29.2">7</text>
<text x="10.3" y="35.9">A</text>
<text x="25.9" y="32.7">RESET</text>
<text x="36.5" y="31.7">35</text>
<text x="68.7" y="34.3">3</text>
<text x="68.7" y="31.7">4</text>
<text x="74.9" y="35.3">PA1</text>
<text x="74.9" y="32.7">PA0</text>
<text x="139.8" y="30.5">2</text>
<text x="169.3" y="32.7">PA2</text>
<text x="169.3" y="35.3">PA4</text>
<text x="169.3" y="30.2">PA0</text>
<text x="178.6" y="34.3">4</text>
<text x="178.6" y="31.7">5</text>
<text x="244.6" y="34.3">3</text>
<text x="264.9" y="34.3">4</text>
<text x="271.8" y="35.3">SLTSL0</text>
<text x="285.3" y="35.9">A</text>
<text x="25.5" y="40.3">CS_PPI</text>
<text x="37" y="41.9">5</text>
<text x="37" y="39.4">6</text>
<text x="68.2" y="41.9">40</text>
<text x="68.7" y="39.4">1</text>
<text x="68.7" y="36.8">2</text>
<text x="74.9" y="40.3">PA3</text>
<text x="74.9" y="37.8">PA2</text>
<text x="139.8" y="39.4">4</text>
<text x="151.3" y="41.9">6</text>
<text x="169.3" y="37.8">PA6</text>
<text x="178.6" y="41.9">1</text>
<text x="178.6" y="36.8">3</text>
<text x="244.6" y="41.9">1</text>
<text x="244.6" y="36.8">2</text>
<text x="264.9" y="36.8">5</text>
<text x="264.9" y="39.4">6</text>
<text x="264.9" y="41.9">7</text>
<text x="271.8" y="40.3">SLTSL2</text>
<text x="271.8" y="37.8">SLTSL1</text>
<text x="27.4" y="45.4">~{WR}</text>
<text x="27.8" y="42.9">~{RD}</text>
<text x="36.5" y="44.4">36</text>
<text x="68.2" y="47">38</text>
<text x="68.2" y="44.4">39</text>
<text x="74.9" y="42.9">PA4</text>
<text x="74.9" y="48">PA6</text>
<text x="74.9" y="45.4">PA5</text>
<text x="123.5" y="45.4">~{RESET}</text>
<text x="139.8" y="44.4">5</text>
<text x="169.3" y="48">PA1</text>
<text x="178.1" y="47">10</text>
<text x="198.9" y="47">9</text>
<text x="271.8" y="42.9">SLTSL3</text>
<text x="29.5" y="53">A0</text>
<text x="37" y="52.1">9</text>
<text x="68.2" y="49.5">37</text>
<text x="74.9" y="50.5">PA7</text>
<text x="169.3" y="53">PA5</text>
<text x="169.3" y="50.5">PA3</text>
<text x="178.1" y="49.5">11</text>
<text x="178.1" y="52.1">12</text>
<text x="215.6" y="53">~{MREQ}</text>
<text x="227.7" y="52.1">1</text>
<text x="29.5" y="55.6">A1</text>
<text x="37" y="54.6">8</text>
<text x="68.2" y="54.6">18</text>
<text x="68.2" y="57.1">19</text>
<text x="68.2" y="59.7">20</text>
<text x="74.9" y="58.1">PB1</text>
<text x="74.9" y="55.6">PB0</text>
<text x="169.3" y="55.6">PA7</text>
<text x="178.1" y="54.6">13</text>
<text x="178.1" y="59.7">15</text>
<text x="227.7" y="57.1">2</text>
<text x="238.9" y="54.6">3</text>
<text x="29.5" y="65.7">D1</text>
<text x="29.5" y="63.2">D0</text>
<text x="36.5" y="64.8">33</text>
<text x="36.5" y="62.2">34</text>
<text x="68.2" y="62.2">21</text>
<text x="68.2" y="64.8">22</text>
<text x="74.9" y="60.7">PB2</text>
<text x="74.9" y="63.2">PB3</text>
<text x="74.9" y="65.7">PB4</text>
<text x="169.5" y="65.7">A14</text>
<text x="178.1" y="64.8">14</text>
<text x="199.5" y="64.5">~{RFSH}</text>
<text x="211.2" y="63.5">8</text>
<text x="29.5" y="68.3">D2</text>
<text x="29.5" y="70.8">D3</text>
<text x="36.5" y="69.8">31</text>
<text x="36.5" y="67.3">32</text>
<text x="68.2" y="67.3">23</text>
<text x="68.2" y="69.8">24</text>
<text x="74.9" y="68.3">PB5</text>
<text x="74.9" y="70.8">PB6</text>
<text x="169.5" y="68.3">A15</text>
<text x="178.6" y="67.3">2</text>
<text x="211.2" y="68.6">9</text>
<text x="221.9" y="66">10</text>
<text x="29.5" y="73.4">D4</text>
<text x="29.5" y="75.9">D5</text>
<text x="36.5" y="77.5">28</text>
<text x="36.5" y="74.9">29</text>
<text x="36.5" y="72.4">30</text>
<text x="68.2" y="77.5">14</text>
<text x="68.2" y="72.4">25</text>
<text x="74.9" y="73.4">PB7</text>
<text x="110.6" y="77.5">1</text>
<text x="119.5" y="77.5">2</text>
<text x="189" y="73.1" transform="rotate(-90 189 73.1)">8</text>
<text x="29.5" y="78.4">D6</text>
<text x="29.5" y="81">D7</text>
<text x="36.5" y="80">27</text>
<text x="68.2" y="80">15</text>
<text x="68.2" y="82.5">16</text>
<text x="74.9" y="81">PC1</text>
<text x="74.9" y="83.5">PC2</text>
<text x="74.9" y="78.4">PC0</text>
<text x="102" y="83.5">PB2</text>
<text x="102" y="81">PB1</text>
<text x="102" y="78.4">PB0</text>
<text x="110.6" y="80">3</text>
<text x="110.6" y="82.5">5</text>
<text x="119.5" y="80">4</text>
<text x="119.5" y="82.5">6</text>
<text x="125.7" y="81">PC0</text>
<text x="125.7" y="83.5">PC1</text>
<text x="145.1" y="81">PB1</text>
<text x="145.1" y="83.5">PB2</text>
<text x="145.1" y="78.4">PB0</text>
<text x="152.5" y="79.2">2</text>
<text x="152.5" y="81.8">3</text>
<text x="160.8" y="79.2">1</text>
<text x="10.3" y="85.9">B</text>
<text x="68.2" y="87.6">13</text>
<text x="68.2" y="85.1">17</text>
<text x="74.9" y="88.6">CAS_MOT</text>
<text x="74.9" y="86.1">PC3</text>
<text x="102" y="86.1">PB3</text>
<text x="102" y="88.6">PB4</text>
<text x="110.6" y="85.1">7</text>
<text x="110.6" y="87.6">9</text>
<text x="119" y="87.6">10</text>
<text x="119.5" y="85.1">8</text>
<text x="125.7" y="86.1">PC2</text>
<text x="125.7" y="88.6">PC3</text>
<text x="145.1" y="88.6">PB4</text>
<text x="145.1" y="86.1">PB3</text>
<text x="152.5" y="84.3">4</text>
<text x="152.5" y="86.9">5</text>
<text x="152.5" y="89.4">6</text>
<text x="285.3" y="85.9">B</text>
<text x="68.2" y="95.2">10</text>
<text x="68.2" y="92.7">11</text>
<text x="68.2" y="90.2">12</text>
<text x="74.9" y="91.1">CAS_OUT</text>
<text x="74.9" y="93.7">PC6</text>
<text x="102" y="93.7">PB6</text>
<text x="102" y="91.1">PB5</text>
<text x="110.1" y="90.2">11</text>
<text x="110.1" y="92.7">13</text>
<text x="110.1" y="95.2">15</text>
<text x="119" y="90.2">12</text>
<text x="119" y="92.7">14</text>
<text x="119" y="95.2">16</text>
<text x="125.7" y="91.1">PC6</text>
<text x="145.1" y="91.1">PB5</text>
<text x="145.1" y="93.7">PB6</text>
<text x="152.5" y="91.9">7</text>
<text x="152.5" y="94.5">8</text>
<text x="74.9" y="96.2">BEEP</text>
<text x="102" y="96.2">PB7</text>
<text x="145.1" y="96.2">PB7</text>
<text x="152.5" y="97">9</text>
<text x="238.9" y="97.8">1</text>
<text x="250.3" y="100.3">3</text>
<text x="256.5" y="101.3">CSROM</text>
<text x="53.1" y="104.2" transform="rotate(-90 53.1 104.2)">7</text>
<text x="238.9" y="102.9">2</text>
<text x="171.7" y="113">13</text>
<text x="192.1" y="113">12</text>
<text x="205.6" y="110.2">~{RD}</text>
<text x="215" y="109.2">4</text>
<text x="226.2" y="111.8">6</text>
<text x="256.5" y="112.7">CS1</text>
<text x="90.2" y="116.5">~{VDP_INT}</text>
<text x="105.6" y="115.6">9</text>
<text x="117" y="118.1">8</text>
<text x="123.2" y="119.1">~{INT}</text>
<text x="163.1" y="114">A15</text>
<text x="163.1" y="116.5">A14</text>
<text x="171.7" y="115.6">14</text>
<text x="192.1" y="118.1">10</text>
<text x="192.1" y="115.6">11</text>
<text x="215" y="114.3">5</text>
<text x="238.9" y="116.8">4</text>
<text x="250.3" y="119.4">6</text>
<text x="90.5" y="121.6">~{SLT_INT}</text>
<text x="105.1" y="120.6">10</text>
<text x="162.4" y="121.6">~{RD}</text>
<text x="171.7" y="120.6">15</text>
<text x="192.5" y="120.6">9</text>
<text x="205.6" y="124.2">~{RD}</text>
<text x="215" y="123.2">9</text>
<text x="226.2" y="125.7">8</text>
<text x="238.9" y="121.9">5</text>
<text x="256.5" y="120.4">CS12</text>
<text x="37.8" y="129.5" transform="rotate(-90 37.8 129.5)">16</text>
<text x="214.5" y="128.3">10</text>
<text x="256.5" y="126.7">CS2</text>
<text x="10.3" y="135.9">C</text>
<text x="19.3" y="136.9">A4</text>
<text x="19.3" y="134.3">A3</text>
<text x="27.4" y="133.3">1</text>
<text x="27.4" y="135.9">2</text>
<text x="47.3" y="135.9">14</text>
<text x="47.3" y="133.3">15</text>
<text x="285.3" y="135.9">C</text>
<text x="19.3" y="139.4">A5</text>
<text x="27.4" y="138.4">3</text>
<text x="47.3" y="143.5">11</text>
<text x="47.3" y="141">12</text>
<text x="47.3" y="138.4">13</text>
<text x="54.6" y="141.9">CS_VDP</text>
<text x="140.9" y="143.5">12</text>
<text x="161.4" y="143.5">9</text>
<text x="19.3" y="149.6">A6</text>
<text x="19.3" y="147">A7</text>
<text x="27.4" y="148.6">5</text>
<text x="27.4" y="146">6</text>
<text x="47.3" y="146">10</text>
<text x="47.8" y="148.6">9</text>
<text x="54.6" y="147">CS_PPI</text>
<text x="54.6" y="144.5">CS_PSG</text>
<text x="140.9" y="148.6">13</text>
<text x="152.1" y="146">11</text>
<text x="160.9" y="148.6">10</text>
<text x="172.9" y="146">8</text>
<text x="15.7" y="152.1">~{IORQ}</text>
<text x="27.4" y="151.1">4</text>
<text x="47.8" y="151.1">7</text>
<text x="37.8" y="157" transform="rotate(-90 37.8 157)">8</text>
<text x="114" y="156.2">12</text>
<text x="114" y="161.3">13</text>
<text x="125.4" y="158.7">11</text>
<text x="160.9" y="156.2">12</text>
<text x="160.9" y="161.3">13</text>
<text x="172.4" y="158.7">11</text>
<text x="120.4" y="170.1" transform="rotate(-90 120.4 170.1)">14</text>
<text x="134.4" y="170.1" transform="rotate(-90 134.4 170.1)">14</text>
<text x="148.3" y="170.1" transform="rotate(-90 148.3 170.1)">14</text>
<text x="162.3" y="170.1" transform="rotate(-90 162.3 170.1)">16</text>
<text x="10.3" y="185.9">D</text>
<text x="285.3" y="185.9">D</text>
<text x="120.4" y="190" transform="rotate(-90 120.4 190)">7</text>
<text x="134.4" y="190" transform="rotate(-90 134.4 190)">7</text>
<text x="148.3" y="190" transform="rotate(-90 148.3 190)">7</text>
<text x="162.3" y="190" transform="rotate(-90 162.3 190)">8</text>
<text x="35" y="199.9">1</text>
<text x="85" y="199.9">2</text>
<text x="135" y="199.9">3</text>
<text x="185" y="199.9">4</text>
<text x="235" y="199.9">5</text>
<text x="285" y="199.9">6</text>
</g>
<g font-size="1.8" fill="#008484">
<text x="187.6" y="16.4">+5V</text>
<text x="51.7" y="18.9">+5V</text>
<text x="143" y="23.9">74LS00</text>
<text x="143.8" y="21.3">U21A</text>
<text x="191.6" y="23.9">U23</text>
<text x="55.7" y="25.1">U26</text>
<text x="55.8" y="27.7">82C55A</text>
<text x="191.9" y="26.4">74LS153</text>
<text x="253" y="28.9">U22A</text>
<text x="40.4" y="32.6">RESET</text>
<text x="54" y="32.9" transform="rotate(-90 54 32.9)">VCC</text>
<text x="62.9" y="35.2">PA1</text>
<text x="62.9" y="32.6">PA0</text>
<text x="182.6" y="35.2">I2a</text>
<text x="182.6" y="32.6">I1a</text>
<text x="182.6" y="30.1">I0a</text>
<text x="189.9" y="31.7" transform="rotate(-90 189.9 31.7)">VCC</text>
<text x="193.8" y="30.1">Za</text>
<text x="248.7" y="35.2">A1</text>
<text x="251.7" y="31.5">74LS139</text>
<text x="259.5" y="35.2">O0</text>
<text x="40.4" y="40.3">~{CS}</text>
<text x="62.9" y="40.3">PA3</text>
<text x="62.9" y="37.7">PA2</text>
<text x="182.6" y="37.7">I3a</text>
<text x="248.7" y="37.7">A0</text>
<text x="259.5" y="37.7">O1</text>
<text x="259.5" y="40.3">O2</text>
<text x="40.4" y="45.3">~{WR}</text>
<text x="40.4" y="42.8">~{RD}</text>
<text x="62.9" y="47.9">PA6</text>
<text x="62.9" y="45.3">PA5</text>
<text x="62.9" y="42.8">PA4</text>
<text x="143" y="47.9">74LS00</text>
<text x="182.6" y="42.8">Ea</text>
<text x="182.6" y="47.9">I0b</text>
<text x="193.7" y="47.9">Zb</text>
<text x="231.4" y="48">U24A</text>
<text x="248.7" y="42.8">E</text>
<text x="259.5" y="42.8">O3</text>
<text x="40.4" y="53">A0</text>
<text x="62.9" y="50.4">PA7</text>
<text x="143.8" y="50.4">U21B</text>
<text x="182.6" y="50.4">I1b</text>
<text x="182.6" y="53">I2b</text>
<text x="230.6" y="50.5">74LS32</text>
<text x="40.4" y="55.5">A1</text>
<text x="62.9" y="55.5">PB0</text>
<text x="62.9" y="58">PB1</text>
<text x="182.6" y="55.5">I3b</text>
<text x="214.9" y="59.4">U16C</text>
<text x="40.4" y="65.7">D1</text>
<text x="40.4" y="63.1">D0</text>
<text x="62.9" y="60.6">PB2</text>
<text x="62.9" y="63.1">PB3</text>
<text x="62.9" y="65.7">PB4</text>
<text x="182.6" y="65.7">S0</text>
<text x="182.6" y="60.6">Eb</text>
<text x="214.1" y="62">74LS02</text>
<text x="40.4" y="70.7">D3</text>
<text x="40.4" y="68.2">D2</text>
<text x="62.9" y="68.2">PB5</text>
<text x="62.9" y="70.7">PB6</text>
<text x="182.6" y="68.2">S1</text>
<text x="189.9" y="69.1" transform="rotate(-90 189.9 69.1)">GND</text>
<text x="199.9" y="69.9">GND</text>
<text x="40.4" y="75.8">D5</text>
<text x="40.4" y="73.3">D4</text>
<text x="62.9" y="73.3">PB7</text>
<text x="110.5" y="75.9">KEYBOARD</text>
<text x="114.6" y="73.4">J9</text>
<text x="122.9" y="72.2">+5V</text>
<text x="155.4" y="75.9">4.7K</text>
<text x="155.5" y="73.4">RN1</text>
<text x="164.8" y="74.8">+5V</text>
<text x="40.4" y="80.9">D7</text>
<text x="40.4" y="78.4">D6</text>
<text x="62.9" y="78.4">PC0</text>
<text x="62.9" y="80.9">PC1</text>
<text x="62.9" y="83.4">PC2</text>
<text x="187.3" y="82.8">GND</text>
<text x="62.9" y="88.5">PC4</text>
<text x="62.9" y="86">PC3</text>
<text x="62.9" y="93.6">PC6</text>
<text x="62.9" y="91.1">PC5</text>
<text x="242.8" y="93.7">U27A</text>
<text x="54" y="100.8" transform="rotate(-90 54 100.8)">GND</text>
<text x="62.9" y="96.1">PC7</text>
<text x="242" y="96.2">74LS08</text>
<text x="122.5" y="104.4">GND</text>
<text x="180.6" y="107.7">U22B</text>
<text x="217.9" y="107.7">74LS32</text>
<text x="218.7" y="105.1">U24B</text>
<text x="51.4" y="113.3">GND</text>
<text x="109.5" y="111.5">U27C</text>
<text x="176.3" y="113.9">A1</text>
<text x="179.3" y="110.2">74LS139</text>
<text x="187.1" y="113.9">O0</text>
<text x="242.8" y="112.8">U27B</text>
<text x="108.7" y="114">74LS08</text>
<text x="176.3" y="116.5">A0</text>
<text x="187.1" y="119">O2</text>
<text x="187.1" y="116.5">O1</text>
<text x="218.7" y="119.1">U24C</text>
<text x="242" y="115.3">74LS08</text>
<text x="36.5" y="120.5">+5V</text>
<text x="176.3" y="121.5">E</text>
<text x="187.1" y="121.5">O3</text>
<text x="217.9" y="121.6">74LS32</text>
<text x="40.5" y="128">U28</text>
<text x="40.8" y="130.5">74LS138</text>
<text x="83.4" y="127">+5V</text>
<text x="94.9" y="126.6">10K</text>
<text x="95.4" y="129.2">R2</text>
<text x="31.5" y="134.2">A0</text>
<text x="31.5" y="136.8">A1</text>
<text x="38.7" y="135.8" transform="rotate(-90 38.7 135.8)">VCC</text>
<text x="42.3" y="136.8">O1</text>
<text x="42.3" y="134.2">O0</text>
<text x="31.5" y="139.3">A2</text>
<text x="42.3" y="141.9">O3</text>
<text x="42.3" y="139.3">O2</text>
<text x="144.2" y="142">74LS32</text>
<text x="145.1" y="139.4">U24D</text>
<text x="164.5" y="142">74LS00</text>
<text x="165.4" y="139.4">U21C</text>
<text x="31.5" y="149.5">E2</text>
<text x="31.5" y="146.9">E3</text>
<text x="42.3" y="146.9">O5</text>
<text x="42.3" y="144.4">O4</text>
<text x="42.3" y="149.5">O6</text>
<text x="277.8" y="149.7">+5V</text>
<text x="31.5" y="152">E1</text>
<text x="38.7" y="152.9" transform="rotate(-90 38.7 152.9)">GND</text>
<text x="42.3" y="152">O7</text>
<text x="117.6" y="154.7">74LS08</text>
<text x="118.4" y="152.1">U27D</text>
<text x="164.5" y="154.7">74LS00</text>
<text x="165.4" y="152.1">U21D</text>
<text x="196.3" y="156.3">C29</text>
<text x="196.4" y="158.8">100nF</text>
<text x="207.7" y="156.3">C30</text>
<text x="207.8" y="158.8">100nF</text>
<text x="219.1" y="156.3">C31</text>
<text x="219.3" y="158.8">100nF</text>
<text x="230.6" y="156.3">C32</text>
<text x="230.7" y="158.8">100nF</text>
<text x="242" y="156.3">C33</text>
<text x="242.1" y="158.8">100nF</text>
<text x="253.4" y="156.3">C34</text>
<text x="253.6" y="158.8">100nF</text>
<text x="264.8" y="156.3">C35</text>
<text x="265" y="158.8">100nF</text>
<text x="276.3" y="156.3">C36</text>
<text x="276.4" y="158.8">100nF</text>
<text x="36.1" y="166.6">GND</text>
<text x="103.3" y="162.6">GND</text>
<text x="130" y="162.6">GND</text>
<text x="150.3" y="162.6">GND</text>
<text x="172.5" y="167.7">+5V</text>
<text x="277.4" y="165.3">GND</text>
<text x="121.3" y="176.4" transform="rotate(-90 121.3 176.4)">VCC</text>
<text x="135.3" y="176.4" transform="rotate(-90 135.3 176.4)">VCC</text>
<text x="149.2" y="176.4" transform="rotate(-90 149.2 176.4)">VCC</text>
<text x="163.2" y="176.4" transform="rotate(-90 163.2 176.4)">VCC</text>
<text x="118.7" y="180.3" transform="rotate(-90 118.7 180.3)">U27E</text>
<text x="121.3" y="185.9" transform="rotate(-90 121.3 185.9)">GND</text>
<text x="123.8" y="182.6" transform="rotate(-90 123.8 182.6)">74LS08</text>
<text x="132.7" y="180.3" transform="rotate(-90 132.7 180.3)">U24E</text>
<text x="135.3" y="185.9" transform="rotate(-90 135.3 185.9)">GND</text>
<text x="137.8" y="182.6" transform="rotate(-90 137.8 182.6)">74LS32</text>
<text x="146.7" y="180.3" transform="rotate(-90 146.7 180.3)">U21E</text>
<text x="149.2" y="185.9" transform="rotate(-90 149.2 185.9)">GND</text>
<text x="151.8" y="181.3" transform="rotate(-90 151.8 181.3)">74LS00</text>
<text x="160.7" y="180.3" transform="rotate(-90 160.7 180.3)">U22C</text>
<text x="163.2" y="185.9" transform="rotate(-90 163.2 185.9)">GND</text>
<text x="165.7" y="182.5" transform="rotate(-90 165.7 182.5)">74LS139</text>
<text x="172.1" y="193.1">GND</text>
</g>
<g font-size="1.8" fill="#0000c2">
<text x="26.7" y="178">IO90 - PRINTER (NOT USED)</text>
<text x="26.7" y="180">IO98 - VDP</text>
<text x="26.7" y="182.1">IOA0 - PSG</text>
<text x="26.7" y="184.1">IOA8 - PPI</text>
</g>
</svg>
